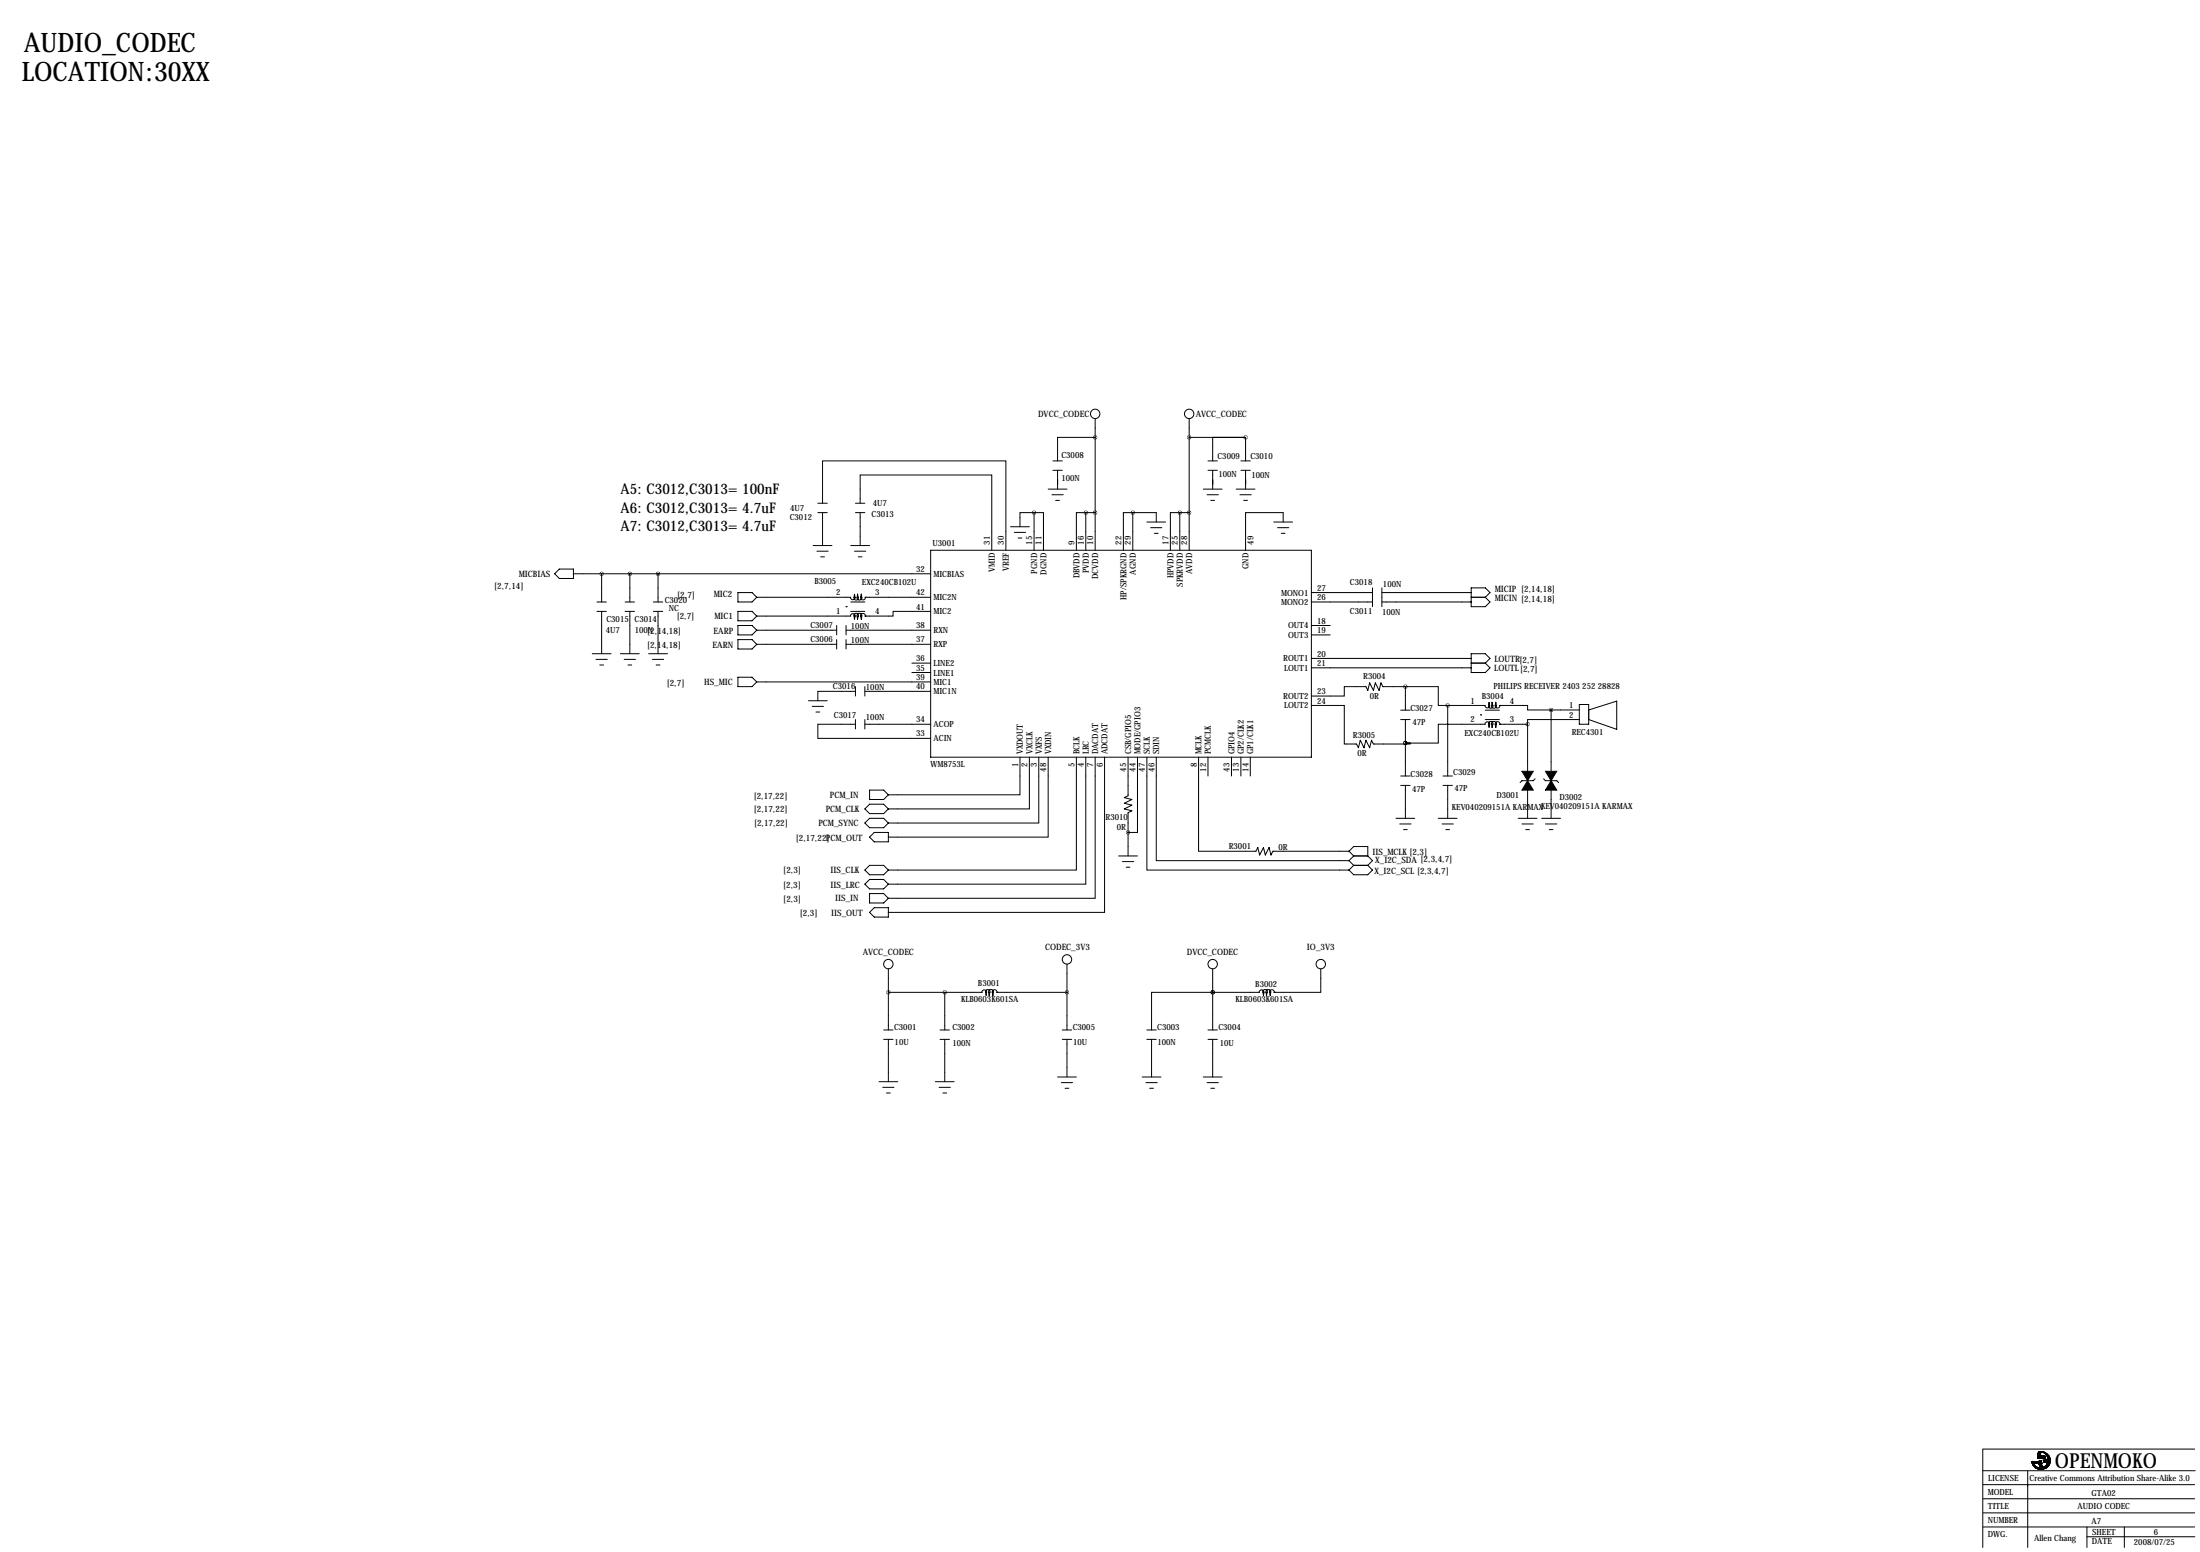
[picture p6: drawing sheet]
<svg xmlns="http://www.w3.org/2000/svg" width="594mm" height="419mm" viewBox="0 0 594 419" stroke-linecap="round" stroke-linejoin="round" font-family="sans-serif">
<g fill="none" stroke="#000" stroke-width=".27">
<path d="M295.9 118.1h-10.1v6.4M295.9 113v35.6M321.3 113v35.6M321.3 118.1h15.2M336.5 118.1h-8.8v6.4M336.5 118.1v6.4M221 138.4h2.5M221 135.9h2.5M222.2 135.9v-11.4h49.6v24.1M222.2 138.4v8.9M231.1 138.4h2.6M231.1 135.9h2.6"/>
<path d="M232.4 135.9v-7.6h35.6v20.3M232.4 138.4v8.9M279.4 138.4h2.5v10.2M279.4 138.4h-3.8v3.8M279.4 138.4v10.2M283.2 132.1h5.1M284.2 133.6h3.1M284.5 127h2.5M284.5 124.5h2.5M285.2 135.1h1.1M285.8 127v5.1M293.4 138.4h-2.6v10.2"/>
<path d="M293.4 138.4h2.5M293.4 138.4v10.2M306.1 138.4h-2.6v10.2M306.1 138.4h6.3v2.6M306.1 138.4v10.2M318.8 138.4h-2.6v10.2M318.8 138.4h2.5M318.8 138.4v10.2M325.1 132.1h5.1M326.1 133.6h3.1M326.4 127h2.5M326.4 124.5h2.5"/>
<path d="M327.2 135.1h1M327.7 127v5.1M334 132.1h5.1M335 133.6h3.1M335.3 127h2.5M335.3 124.5h2.5M336 135.1h1.1M336.5 127v5.1M151.1 153.7h3.8v2.5h-3.8l-1.2-1.3zM154.9 154.9h96.6M162.6 154.9v7.7M170.2 154.9v7.7"/>
<path d="M177.8 154.9v7.7M219.7 147.3h5.1M220.7 148.8h3.1M221.7 150.4h1.1M229.9 147.3h5M230.9 148.8h3M231.9 150.4h1M251.5 148.6h102.8v55.9h-102.8zM273 142.2h5.1M274.1 143.8h3M275.1 145.3h1M309.9 141h5.1"/>
<path d="M310.9 142.5h3M311.9 144h1M344.2 141h5M345.2 142.5h3M346.2 144h1M346.7 141v-2.6h-10.2v10.2M370.8 158.8v5M373.4 158.8v5M397.5 158.8h3.8l1.3 1.2-1.3 1.3 1.3 1.3-1.3 1.2h-3.8zM160 176.5h5.1M161 178.1h3.1M161.3 165.1h2.5"/>
<path d="M161.3 162.6h2.5M162.1 179.6h1M162.6 165.1v11.4M167.6 176.5h5.1M168.7 178.1h3M168.9 165.1h2.5M168.9 162.6h2.5M169.7 179.6h1M170.2 165.1v11.4M175.3 176.5h5M176.3 178.1h3M176.5 165.1h2.6"/>
<path d="M176.5 162.6h2.6M177.3 179.6h1M177.8 165.1v11.4M199.4 165.1h3.8l1.3 1.3-1.3 1.2h-3.8zM199.4 160h3.8l1.3 1.3-1.3 1.3h-3.8zM199.4 168.9h3.8l1.3 1.3-1.3 1.2h-3.8zM199.4 172.7h3.8l1.3 1.3-1.3 1.3h-3.8zM204.5 170.2h21.6M204.5 174h21.6M204.5 161.3h25.4M204.5 166.4h25.4M226.1 168.9v2.5"/>
<path d="M226.1 172.7v2.6M228.6 163.8h.1M228.6 168.9v2.5M228.6 172.7v2.6M228.6 170.2h22.9M228.6 174h22.9M229.8 166.4a.66 .66 0 0 1 .6-.7 .66 .66 0 0 1 .7 .7M229.8 161.3a.66 .66 0 0 0 .6 .7 .66 .66 0 0 0 .7-.7M229.9 165.1h3.8M229.9 162.6h3.8M231 166.4l-.1 .8-.2-.9a.61 .61 0 0 1 .7-.7 .61 .61 0 0 1 .5 .8M231 161.3l-.1-.8-.2 .8"/>
<path d="M231.6 166.4a.66 .66 0 0 1 .6-.8 .66 .66 0 0 1 .7 .7l-.2 .9-.1-.8M231.6 166.4l.1 .8 .2-.8M231.6 161.3l.1-.9 .2 .9M231.9 161.3a.61 .61 0 0 1-.5 .8 .61 .61 0 0 1-.7-.8M232.5 161.2a.66 .66 0 0 0 .6 .8 .66 .66 0 0 0 .7-.7M232.6 161.2l.1-.8 .2 .9a.66 .66 0 0 1-.7 .8 .66 .66 0 0 1-.6-.8M233.7 161.3h17.8M233.8 166.4a.66 .66 0 0 0-.7-.7 .66 .66 0 0 0-.6 .7M233.8 166.4h.1M233.8 161.3h.1M246.4 179.1h5.1M251.5 165.1h-10.2v1.3h-7.6"/>
<path d="M354.3 162.6h16.5M354.3 168.9h5.1M354.3 171.4h5.1M354.3 177.8h43.2M354.3 160h16.5M373.4 162.6h24.1M373.4 160h24.1M397.5 176.5h3.8l1.3 1.3-1.3 1.3 1.3 1.2-1.3 1.3h-3.8zM397.5 179.1h3.8M397.5 161.3h3.8M199.4 182.9h3.8l1.3 1.2-1.3 1.3h-3.8zM204.5 184.1h47"/>
<path d="M218.4 189.2h5.1M219.5 190.8h3M220.5 192.3h1M231.1 195.6h-10.1v3.8h30.5M231.1 185.4v2.6M231.1 194.3v2.5M231.1 186.7h-10.1v2.5M233.7 185.4v2.6M233.7 194.3v2.5M233.7 186.7h17.8M233.7 195.6h17.8M246.4 181.6h5.1"/>
<path d="M354.3 190.5h8.9v10.4h3.3l.5 1 .5-2 1.1 2 .5-2 1 2 .5-2 .5 1h9.9v-.2h-1.3M354.3 180.3h43.2M378.5 191.8h2.5M378.5 194.3h2.5M379.7 185.4h8.9v5.1h2.6M379.7 185.4h-6.1l-.5-1-.5 2-1-2-.5 2-1-2-.5 2-.5-1h-5.9v2.6h-8.9M379.7 185.4v6.4M379.7 194.3v15.2M391.2 190.5h10.1M391.2 190.5v19M400 193h.1M401.2 190.5a.66 .66 0 0 0 .7 .7 .66 .66 0 0 0 .6-.7"/>
<path d="M401.2 195.6a.66 .66 0 0 1 .7-.7 .66 .66 0 0 1 .6 .7M401.3 195.6h-12.7v5.1h-8.9M401.3 191.8h3.8M401.3 194.3h3.8M402.5 190.5l-.2-.8-.1 .8a.61 .61 0 0 0 .6 .8 .61 .61 0 0 0 .6-.8M402.5 195.6l-.2 .8-.1-.9a.61 .61 0 0 1 .6-.7 .61 .61 0 0 1 .6 .8M403 195.6a.66 .66 0 0 1 .6-.8 .66 .66 0 0 1 .7 .7l-.1 .9-.2-.8M403 190.5l.1-.9 .3 .9M403 195.6l.1 .8 .3-.8M404 190.4a.66 .66 0 0 0 .6 .8 .66 .66 0 0 0 .7-.7M404 190.4l.2-.8 .1 1a.66 .66 0 0 1-.7 .7 .66 .66 0 0 1-.6-.8M405.1 190.5h7.6v1.2h6.4"/>
<path d="M405.1 195.6h7.6M405.3 195.6a.66 .66 0 0 0-.7-.7 .66 .66 0 0 0-.6 .7M405.3 190.5h.1M405.3 195.6h.1M412.7 195.6v12.7M419.1 191.7v16.6M419.1 191.7h7.6M426.7 194.3h-14v1.3M426.7 190.2h2.6v5.4h-2.6zM429.3 191.7l7.5-2.4v7.7l-7.5-2.7M234.9 213.4h3.9l1.2 1.2-1.2 1.3h-3.9zM234.9 217.2h3.9l1.2 1.2-1.2 1.3h-3.9l-1.2-1.3z"/>
<path d="M275.6 204.5v10.1h-35.6M278.1 204.5v13.9h-38.1M280.7 204.5v17.7h-40.7M283.2 204.5v21.6h-43.2M290.8 204.5v30.4h-50.8M293.4 204.5v34.3h-53.4M295.9 204.5v38.1h-55.9M298.4 204.5v41.9h-58.4M304.8 204.5v10.4l-1 .5 2 .5-2 1 2 .5-2 1 2 .5-1 .6v11.6M307.3 204.5v20.3h-2.5M309.9 204.5v30.4h54.6M312.4 204.5v27.9h52.1"/>
<path d="M323.8 204.5v25.4h15.5l.6-1 .5 2 1-2 .5 2 1-2 .5 2 .5-1h20.6M326.4 204.5v5M332.7 204.5v5M335.3 204.5v5M337.8 204.5v5M378.5 209.5h2.5M378.5 212.1h2.5M379.7 200.7h.1M379.7 212.1v8.9M389.9 209.5h2.5M389.9 212.1h2.5M391.2 212.1v8.9"/>
<path d="M412.7 213.4v7.6M414.8 210.3l-.5 .5h-3.1l-.5 .5M417.1 210.3l.5 .5h3l.5 .5M419.1 213.4v7.6M233.7 234.9l1.2-1.2h3.9l1.2 1.2-1.2 1.3h-3.9zM233.7 238.8l1.2-1.3h3.9l1.2 1.3-1.2 1.2h-3.9zM233.7 222.2l1.2-1.2h3.9l1.2 1.2-1.2 1.3h-3.9zM234.9 226.1l1.3-1.3h3.8v2.5h-3.8zM302.3 231.1h5M303.3 232.7h3M304.3 234.2h1M364.5 229.9l1.3-1.3h3.8v2.5"/>
<path d="M364.5 229.9l1.3 1.2M364.5 232.4l1.3 1.3M365.8 233.7h3.8M365.8 231.1h3.8M365.8 231.1l-1.3 1.3M365.8 233.7l-1.3 1.2M369.6 233.7l1.2 1.2-1.2 1.3h-3.8l-1.3-1.3M369.6 231.1l1.2 1.3-1.2 1.3M377.2 221h5.1M378.2 222.5h3.1M379.2 224h1M388.6 221h5.1"/>
<path d="M389.6 222.5h3.1M390.7 224h1M410.2 221h5.1M411.2 222.5h3.1M412.2 224h1.1M416.6 221h5M417.6 222.5h3M418.6 224h1M234.9 241.3h3.9l1.2 1.3-1.2 1.2h-3.9zM236.2 245.1h3.8v2.5h-3.8l-1.3-1.2zM238.8 278.1h2.5M240 268h25.4"/>
<path d="M240 261.6v16.5M254 278.1h2.5M255.3 268v10.1M265.3 268a.66 .66 0 0 1 .6-.7 .66 .66 0 0 1 .7 .7l-.2 .8-.1-.9a.61 .61 0 0 1 .6-.7 .61 .61 0 0 1 .6 .8l-.2 .8-.1-.8M269.2 268h19.1M269.4 268a.64 .64 0 0 0-.7-.7 .64 .64 0 0 0-.6 .7l.2 .8 .1-.9a.66 .66 0 0 0-.7-.7 .66 .66 0 0 0-.6 .8M269.4 268h.1M287 278.1h2.6M288.3 260.4v17.7M309.9 278.1h2.5M326.4 278.1h2.5M327.7 268h.1"/>
<path d="M327.7 268h-16.6v10.1M327.7 268h12.7M327.7 261.6v16.5M340.2 268a.66 .66 0 0 1 .7-.7 .66 .66 0 0 1 .6 .7l-.1 .8-.2-.9a.61 .61 0 0 1 .7-.7 .61 .61 0 0 1 .5 .8l-.2 .8-.1-.8a.64 .64 0 0 1 .6-.8 .64 .64 0 0 1 .7 .7l-.2 .9-.1-.8M344.3 268a.66 .66 0 0 0-.7-.7 .66 .66 0 0 0-.6 .7M344.3 268h.1M356.9 261.6v6.4h-12.7M237.5 292.1h5.1M238.5 293.6h3.1M238.8 280.7h2.5M239.5 295.1h1M240 280.7v11.4"/>
<path d="M252.7 292.1h5.1M253.7 293.6h3.1M254 280.7h2.5M254.8 295.1h1M255.3 280.7v11.4M285.8 290.8h5M286.8 292.4h3M287 280.7h2.6M287.8 293.9h1M288.3 280.7v10.1M308.6 290.8h5.1M309.6 292.4h3.1"/>
<path d="M309.9 280.7h2.5M310.6 293.9h1.1M311.1 280.7v10.1M325.1 290.8h5.1M326.1 292.4h3.1M326.4 280.7h2.5M327.2 293.9h1M327.7 280.7v10.1M535.7 391.3v26.6M535.7 397.2h57.4M535.8 391.3h57.2M547.9 397.3v20.6"/>
<path d="M549 394.8h.1M549 394.9h.1M549 394.8v.1M549 394.9h2.4M549 394.9l.1 .1M549.1 394.9h.1M549.1 395h.1M549.1 394.7h.1M549.1 394.8h.1M549.1 394.7h2.2M549.1 394.8h2.2M549.1 394.8h2.3"/>
<path d="M549.1 394.7v.1M549.1 394.9v.2M549.1 395l.1 .2M549.1 394.7h.5M549.1 394.7l2.3 .1M549.1 394.8v.1M549.1 394.8l2.3 .1M549.1 395.1h.1M549.1 395.2l.1 .1M549.1 394.6v.1M549.1 395.1v.1M549.1 394.9l.4 .2"/>
<path d="M549.1 394.9l2.3 .1M549.2 395.2h.1M549.2 395.3h.1M549.2 394.7h.1M549.2 395.3v.1M549.2 395.3l.1 .1M549.2 395.4h.1M549.2 395.4l.5 .4M549.2 395.4l.2 .1M549.2 395h2.2M549.3 395.4h.1M549.3 395.5h.1"/>
<path d="M549.3 395.4l.1 .1M549.3 395.5v.1M549.3 395.6h.1M549.3 395.5l.1 .1M549.3 395.6l.2 .2M549.3 395.6l.2 .1M549.4 395.5h.1M549.4 394.7h.1M549.4 395.6h.1M549.4 395.7h.1M549.4 395.7h.2M549.4 395.7l.3 .1"/>
<path d="M549.5 395.1h1.9M549.5 395.1h.2M549.5 395.7h.1M549.5 394.7h.1M549.5 395.8h.2M549.5 395.8l.2 .1M549.6 395.7h.1M549.6 395.9h.1M549.6 394.7h.1M549.6 395.9v.1M549.6 395.9l.2 .1M549.6 396h.2"/>
<path d="M549.6 396h.1M549.6 396h.3M549.7 395.8h.1M549.7 395.9h.1M549.7 394.7h.1M549.7 395.1l1.7 .1M549.7 395.8v.1M549.7 395.9l.1 .1M549.7 396h.2M549.7 396l.3 .1M549.7 396l.2 .1M549.8 396.1h.1"/>
<path d="M549.8 396.1h.2M549.8 396.1l.1 .1M549.8 396.1l.4 .1M549.8 396h.1M549.9 396.2h.1M549.9 394.7h.1M549.9 396.2h.3M549.9 396.2l.1 .1M549.9 396.2l.5 .1M549.9 396h.1M549.9 396.1h.1M549.9 396v.1"/>
<path d="M550 396.1h.1M550 396.3h.1M550 395.2h.1M550 396.3l.2 .1M550 396.3h.5M550 396.3l.6 .1M550 396.1l.2 .1M550.1 394.7h1.2M550.2 396.2h.1M550.2 396.4h.1M550.2 396.4h.9M550.2 396.4l.1 .1"/>
<path d="M550.2 396.4l1 .1M550.2 396.2l.2 .1M550.3 396.5h.1M550.3 396.5h2.2M550.3 396.5h2M550.4 396.3h.1M550.4 396.5l.1 .1M550.4 396.5l1.9 .1M550.5 396.3h.1M550.5 396.6h1.8M550.5 396.6h1.6M550.5 395.2h.1"/>
<path d="M550.5 396.3l.1 .1M550.6 396.4h.1M550.6 393.1h.1M550.6 393.4h.1M550.6 393.7h.1M550.6 393.1h.5M550.6 393.7h.6M550.6 396.4h-.5h.6M550.6 392.9h.5M550.6 392.9l.5 .2M550.6 393.2h.5M550.6 393.1l.5 .1"/>
<path d="M550.6 393.4h.5M550.6 393.4l.5 .1M550.6 393.7v.1M550.6 393.7l.1 .1M550.6 393.8h.1M550.6 395.2h.1M550.6 392.6h.5M550.6 392.6v1.1M550.6 392.6l.5 .1M550.6 392.9h.1M550.7 393.8h.1M550.7 395.2h.1"/>
<path d="M550.7 392.4h.4M550.7 392.5h.4M550.7 392.4v.1M550.7 392.4l.4 .1M550.7 392.5l-.1 .1M550.7 392.5l.4 .1M550.7 396.4h.1M550.7 392.4h.1M550.8 396.4h.1M550.8 392.2h.1M550.8 395.2h.1M550.8 392.2h.3"/>
<path d="M550.8 392.2l-.1 .2M550.8 392.2l.3 .2M550.9 392.1h.1M550.9 392.1h.3M550.9 395.3h.6M550.9 396.7h1M550.9 392.1l-.1 .1M550.9 392.1l.2 .1M550.9 394.6h.4M550.9 394.6l-.2 .1M550.9 394.6l.4 .1M550.9 395.3v.1"/>
<path d="M550.9 395.3l.6 .1M550.9 392l1 .1M550.9 395.4h.6M550.9 396.7h.7M550.9 392v.1M550.9 395.4l.2 .4M550.9 395.4l.7 .4M551 392h.1M551 396.4h.1M551 392l-.1 .1M551 392.1h-.1M551 392.1h.2"/>
<path d="M551.1 392h.1M551.1 396.4h.1M551.1 392.7h.1M551.1 393.7h.1M551.1 392.7h-.5l.5 .2M551.1 396.4l.1 .1M551.1 395.8h.5M551.1 395.8h.1M551.1 395.8l.1 .4M551.1 395.8l.6 .2M551.1 392.1h.1M551.1 392.7v.2"/>
<path d="M551.1 393.7l-.4 .1M551.1 392.2h.1M551.1 392.4h.1M551.1 392.5h.1M551.1 392.6h.1M551.1 392.9h.1M551.1 393.1h.1M551.1 393.2h.1M551.1 393.4h.1M551.1 393.5h.1M551.1 394.6h.1M551.1 393.2h-.5l.5 .2"/>
<path d="M551.1 393.5h-.5h.6M551.1 396h.6M551.1 394.6h.2M551.1 394.6h-.2M551.1 396h.1M551.1 392.2v.4M551.1 392.9v.6M551.1 392.6v.1M551.2 396.5h.1M551.2 392.1h.1M551.2 393.5h.1M551.2 393.6h.1"/>
<path d="M551.2 393.7h.1M551.2 396h.5M551.2 393.5h-.6l.6 .1M551.2 393.6h-.6l.6 .1M551.2 396l.5 .2M551.2 392.1l-.1 .1M551.2 393.5v.2M551.2 396.2h.1M551.2 396.2h.6M551.2 396.2l.1 .1M551.2 396.2l.6 .1M551.3 394.6h.1"/>
<path d="M551.3 394.7h.1M551.3 394.8h.1M551.3 396.3h.1M551.3 396.4h1.3M551.3 396.4l-.1 .1M551.3 396.4l1.2 .1M551.3 396.3l.1 .1M551.3 396.3l.6 .1M551.3 394.6v.2M551.4 396.4h.1M551.4 394.8h.1M551.4 394.9h.1"/>
<path d="M551.4 395h.1M551.4 392v.1M551.4 392l.4 .1M551.4 394.8v.4M551.4 395.1h.1M551.4 395.2h.1M551.4 395h-2l2 .1M551.4 395.2h-.5v.1M551.4 395.2h-.5l.6 .1M551.4 396.4l.1 .1M551.4 396.4l.5 .1M551.4 395.2l.1 .1"/>
<path d="M551.5 395.3h.1M551.5 395.4h.1M551.5 395.3v.1M551.5 395.4l.1 .4M551.5 392h.1M551.5 396.5h.1M551.5 392.1l.5 .1M551.5 392.1h.5M551.5 396.5l.1 .1M551.5 396.5l.4 .1M551.6 396.6h.3M551.6 392h.1"/>
<path d="M551.6 396.7h.1M551.6 393.4h.1M551.6 395.8h.1M551.6 396.6h.1M551.6 393.4h.8M551.6 393.4v.2M551.6 393.4l.8 .1M551.6 393.6h.8M551.6 393.6l.1 .1M551.6 393.6l.7 .1M551.6 395.8l.2 .5M551.7 393.7h.1"/>
<path d="M551.7 396h.1M551.7 393.2h.6M551.7 393.7h.6M551.7 393.2v.1M551.7 393.3l-.1 .1M551.7 393.3l.7 .1M551.7 393.7l.1 .1M551.7 393.7l.5 .1M551.7 392h.1M551.7 396.2h.1M551.7 392.1h.4M551.8 392h.1"/>
<path d="M551.8 393.1h.1M551.8 393.8h.1M551.8 396.2h.1M551.8 396.6h.1M551.8 392.1l.5 .1M551.8 393.8l.3 .1M551.8 393.1v.1M551.8 393.1h.4M551.8 393.2h.5M551.8 393.2h.4M551.8 393.1l.4 .1M551.8 393.2h-.1"/>
<path d="M551.8 393.8h.4M551.8 396.7h.1M551.8 396.3h.1M551.8 396.4h.9M551.8 396.3v.1M551.8 396.3l.9 .1M551.8 396.4h-.2M551.8 396.4h.8M551.8 396.7h-.2M551.8 396.3l.1 .2M551.9 392.1h.1M551.9 396.7h.1"/>
<path d="M551.9 396.4h.1M551.9 396.6h.1M551.9 396.7l-1.2-.1 .4 .1M551.9 393.1h.1M551.9 396.5h.1M551.9 393.1h.2M551.9 393.1h-.1M551.9 393.1h.3M551.9 393.9h.1M551.9 396.5v.1M551.9 393.9h.2M552 396.5h.1"/>
<path d="M552 392.2h.3M552 392.2h.1M552 392.2h.4M552 392.1h.1M552 396.3h.1M552 396.3h.7M552 396.6l-.1 .1M552.1 396.6h.1M552.1 393.1h.1M552.1 393.9h.1M552.1 392.1l.2 .1M552.1 394.4h1.3"/>
<path d="M552.1 394.4v.1M552.1 394.4l1.2 .1M552.1 394.6h.1M552.1 394.7h.1M552.1 392.2l.4 .1M552.1 392.2l.1 .1M552.1 394.5h1.7M552.1 394.5v.3h.6M552.1 394.6h1M552.1 394.5l1 .1M552.1 394.6h.9M552.1 394.7h.7"/>
<path d="M552.1 394.7l.6 .1M552.2 393.1h.1M552.2 394.8h.1M552.2 394.9h.1M552.2 394.8h.3M552.2 396.2h.7M552.2 396.2l.6 .1M552.2 394.8v.1M552.2 396.2h.1M552.2 393.2h.1M552.2 393.8h.1M552.2 392.3l.7 .2"/>
<path d="M552.2 392.3l.2 .1M552.2 393.1v.1M552.2 393.8l-.1 .1M552.3 392.2h.1M552.3 396.5h.1M552.3 396.6h.1M552.3 394.3h1.5M552.3 392.2l.2 .1M552.3 396.5v.1M552.3 396.6h-.2M552.3 394.3l-.2 .1M552.3 394.3l1.1 .1"/>
<path d="M552.3 393.2h.1M552.3 393.7h.1M552.3 393.3l.1 .1M552.3 393.7l-.1 .1M552.4 392.2h.1M552.4 393.4h.1M552.4 393.5h.1M552.4 393.6h.1M552.4 393.5h-.8h.8M552.4 396.1h.7M552.4 393.4v.2M552.4 396.1h.1"/>
<path d="M552.4 396.1h.6M552.4 396.1l-.5 .2M552.4 396.1l.5 .1M552.4 393.5h-.8l.8 .1M552.4 393.6l-.1 .1M552.4 392.4l.4 .1M552.4 392.4l.1 .1M552.5 392.3h.1M552.5 396.4h.1M552.5 396.5h.1M552.5 394.8h.1M552.5 392.5h.1"/>
<path d="M552.5 392.5h.4M552.5 396l-.1 .1M552.5 396h.6M552.5 396l.6 .1M552.5 392.3l.2 .1M552.5 396.4v.1M552.5 396.5h-.2M552.5 394.8l-.3 .1M552.6 396.4h.1M552.6 394.8h.1M552.6 394.8h-.1M552.6 392.5h.3"/>
<path d="M552.6 392.5l.5 .2M552.6 396h.6M552.6 396h-.1M552.6 396h.5M552.7 396.4h.1M552.7 395.9h.5M552.7 395.9l-.1 .1M552.7 395.9l.5 .1M552.7 394.3h.9M552.7 394.3h-.4M552.7 392.4h.1M552.7 395.9h.1"/>
<path d="M552.7 396.3h.1M552.7 394.8h.1M552.7 392.4l.1 .1M552.8 392.5h.1M552.8 396.3h.1M552.8 394.2h.9M552.8 396.3h-1.5M552.8 396.3l-.2 .1M552.8 394.7h.1M552.8 394.7l-.1 .1M552.9 396.2h.1M552.9 395.7l-.2 .2"/>
<path d="M552.9 395.7h.5M552.9 395.7h.1M552.9 395.7h.4M552.9 395.7l.4 .1M552.9 396.2l-.1 .1M552.9 394.2h.7M552.9 394.2l-.2 .1M552.9 394.7h-.1M552.9 392.5h.1M552.9 394.7h.1M552.9 392.9l.2 .1M552.9 392.9l-.1-.2 .4 .2"/>
<path d="M552.9 392.9h.3M552.9 392.9l.5 .1M552.9 392.5l.2 .2M553 394.7h.1M553 394.7h-.9M553 395.6h.5M553 395.6l-.1 .1M553 395.6l.4 .1M553 395.5h.1M553 396.1h.1M553 394.6h.1M553 395.5h.5"/>
<path d="M553 395.5v.1M553 395.5l.5 .1M553 396.1l-.1 .1M553 394.6h-.9l.9 .1M553.1 392.7h.1M553.1 396h.1M553.1 396.1h.1M553.1 393.1l.1 .1M553.1 393h.3M553.1 393v.1M553.1 396v.1M553.1 393.1l.4 .1"/>
<path d="M553.1 392.7l.3 .3M553.1 394.1l-.2 .1M553.1 394.1l.5 .1M553.1 394.6l-.1 .1M553.1 395.3h.1M553.1 394.6h.1M553.1 395.3v.1M553.1 395.3h.5M553.1 395.4h.4M553.1 395.3l.4 .1M553.1 395.4l.4 .1M553.1 394.1h.1"/>
<path d="M553.2 393.2h.1M553.2 396h.1M553.2 393.2h.3M553.2 393.2l.1 .2M553.2 393.2l.4 .2M553.2 395.3l-.2 .2M553.2 395.3h.4M553.2 396h-.1M553.2 392.9h.1M553.2 395.1h.1M553.2 395.9h.1M553.2 395.2v.1"/>
<path d="M553.2 395.2h.4M553.2 395.1v.1M553.2 395.1l.4 .1M553.2 395.2l.4 .1M553.2 395.9v.1M553.3 395.8h.1M553.3 393.4h.3M553.3 393.4v.1M553.3 395v.1M553.3 393.5v.1M553.3 393.5l.3 .1M553.3 395h.4"/>
<path d="M553.3 395l.4 .1M553.3 395.1h-.1M553.3 395.1h.3M553.3 395.8h-.5l.4 .1M553.3 395.8l-.1 .1M553.3 394h.4M553.3 394l-.2 .1M553.3 394l.4 .1M553.3 395.7h.1M553.3 394.5h.1M553.3 393.6v.1M553.3 394.8v.1"/>
<path d="M553.3 393.6l.4 .1M553.3 393.7l.1 .2M553.3 393.7l.4 .2M553.3 394.8h.4M553.3 394.9v.1M553.3 394.9l.4 .1M553.3 395.7v.1M553.3 394.5l-.2 .1M553.4 393h.1M553.4 395.7h.1M553.4 394h.1M553.4 393.9h.3"/>
<path d="M553.4 393.9v.1M553.4 394.5v.2M553.4 394h.3M553.4 393.9l.3 .1M553.4 394v.1M553.4 394l.3 .1M553.4 394.7h.3M553.4 394.5l.3 .2M553.4 394.7l-.1 .1M553.4 394.7l.3 .1M553.4 393.1l.1 .1M553.4 394h-.1"/>
<path d="M553.4 394.4h.1M553.4 394.1v.3M553.4 394.1l.3 .1M553.4 394.2l.4 .1M553.4 394.4h.4M553.4 394.3l.4 .1M553.4 394.4v.1M553.4 394.4l.4 .1M553.5 393.2h.1M553.5 395.5h.1M553.5 395.6h.1M553.5 393.9h.1"/>
<path d="M553.5 394.3h.1M553.5 393.2l.1 .2M553.5 395.5v.1M553.5 395.6l-.2 .1M553.5 393.9l-.1 .1M553.5 393.9l.2 .1M553.5 394.3l-.2 .2M553.5 395.4h.1M553.5 395.4v.1M553.6 393.4h.1M553.6 395.3h.1M553.6 393.8h.1"/>
<path d="M553.6 394.3h.1M553.6 393.8v.1M553.6 393.5v.1M553.6 395.3l-.1 .1M553.6 393.8l-.1 .1M553.6 394.3h-.1M553.6 393.6h.1M553.6 395.1h.1M553.6 395.2h.1M553.6 393.9h.1M553.6 394.2h.1M553.6 393.6l.1 .1"/>
<path d="M553.6 395.1v.1M553.6 395.2v.1M553.7 393.7h.1M553.7 393.9h.1M553.7 395h.1M553.7 395.1h.1M553.7 394h.1M553.7 395.1h-.5M553.7 393.7v.5M553.7 393.9v.1M553.7 395.1h-.1M553.7 394.1l-.1 .2"/>
<path d="M553.7 394.1h.1M553.7 394.2h.1M553.7 394.7h.1M553.7 394.8h.1M553.7 394.9h.1M553.7 394.1h-.6M553.7 394.8h-.4l.4 .1M553.7 394.9h-.4M553.7 394.7v.4M553.7 394.2l.1 .1M553.8 394.3h.1M553.8 394.4h.1"/>
<path d="M553.8 394.5h.1M553.8 394.3v.2M553.8 394.5l-.1 .2M535.8 400.9h57.2M535.8 404.7h57.2M535.8 408.5h57.2M535.8 412.3h57.2M563.8 415h29.2M563.9 412.3v5.6M574 412.3v5.6"/>
<circle cx="295.9" cy="111.8" r="1.27"/>
<circle cx="321.3" cy="111.8" r="1.27"/>
<circle cx="288.3" cy="259.1" r="1.27"/>
<circle cx="240" cy="260.3" r="1.27"/>
<circle cx="327.7" cy="260.3" r="1.27"/>
<circle cx="356.9" cy="260.3" r="1.27"/>
</g>
<path d="M411.2 208.3h3.1l-1.6 2.5zM412.7 210.8l1.6 2.6h-3.1zM419.1 210.8l1.5 2.6h-3zM417.6 208.3h3l-1.5 2.5z" fill="#000" stroke="#000" stroke-width=".27"/>
<path d="M255.2 268a.05 .05 0 0 0 .1 0 .05 .05 0 0 0-.1 0zM162.5 154.9a.05 .05 0 0 0 .1 0 .05 .05 0 0 0-.1 0zM327.6 268a.05 .05 0 0 0 .1 0 .05 .05 0 0 0-.1 0zM240 268a.05 .05 0 0 0 .1 0 .05 .05 0 0 0-.1 0zM327.6 268a.05 .05 0 0 0 .1 0 .05 .05 0 0 0-.1 0zM318.7 138.4a.05 .05 0 0 0 .1 0 .05 .05 0 0 0-.1 0zM306 138.4a.05 .05 0 0 0 .1 0 .05 .05 0 0 0-.1 0zM336.5 118.1a.05 .05 0 0 0 .1 0 .05 .05 0 0 0-.1 0zM293.3 138.4a.05 .05 0 0 0 .1 0 .05 .05 0 0 0-.1 0zM412.7 195.6a.05 .05 0 0 0 .1 0 .05 .05 0 0 0-.1 0zM379.7 200.7a.05 .05 0 0 0 .1 0 .05 .05 0 0 0-.1 0zM379.7 185.4a.05 .05 0 0 0 .1 0 .05 .05 0 0 0-.1 0zM379.7 200.7a.05 .05 0 0 0 .1 0 .05 .05 0 0 0-.1 0zM391.1 190.5a.05 .05 0 0 0 .1 0 .05 .05 0 0 0-.1 0zM170.1 154.9a.05 .05 0 0 0 .1 0 .05 .05 0 0 0-.1 0z" fill="#000" stroke="#000" stroke-width="1"/>
<g font-size="7.3">
<text x="6.4" y="14">AUDIO_CODEC</text>
<text x="5.9" y="21.8">LOCATION:30XX</text>
</g>
<text font-size="5.6" x="555.2" y="396.5">OPENMOKO</text>
<g font-size="4">
<text x="167.6" y="133.4">A5: C3012,C3013= 100nF</text>
<text x="167.6" y="138.4">A6: C3012,C3013= 4.7uF</text>
<text x="167.6" y="143.5">A7: C3012,C3013= 4.7uF</text>
</g>
<g font-size="2.4">
<text x="280.5" y="112.6">DVCC_CODEC</text>
<text x="323.1" y="112.6">AVCC_CODEC</text>
<text x="140.2" y="155.9">MICBIAS</text>
<text x="133.5" y="159">[2,7,14]</text>
<text x="183" y="161.4">[2,7]</text>
<text x="192.8" y="161.3">MIC2</text>
<text x="403.9" y="159.8">MICIP [2,14,18]</text>
<text x="182.8" y="167">[2,7]</text>
<text x="193" y="167.2">MIC1</text>
<text x="403.9" y="162.3">MICIN [2,14,18]</text>
<text x="174.9" y="171.1">[2,14,18]</text>
<text x="192.8" y="171.2">EARP</text>
<text x="174.8" y="175.1">[2,14,18]</text>
<text x="192.6" y="175.1">EARN</text>
<text x="403.8" y="178.7">LOUTR[2,7]</text>
<text x="180.2" y="185.2">[2,7]</text>
<text x="190.3" y="185">HS_MIC</text>
<text x="403.8" y="181.3">LOUTL[2,7]</text>
<text x="203.6" y="215.7">[2,17,22]</text>
<text x="224.3" y="215.5">PCM_IN</text>
<text x="203.7" y="219.4">[2,17,22]</text>
<text x="223.1" y="219.3">PCM_CLK</text>
<text x="203.7" y="223.1">[2,17,22]</text>
<text x="215" y="227.1">[2,17,22]PCM_OUT</text>
<text x="221.1" y="223.1">PCM_SYNC</text>
<text x="370.8" y="230.8">IIS_MCLK[2,3]</text>
<text x="371.6" y="233.1">X_I2C_SDA [2,3,4,7]</text>
<text x="211.6" y="239.9">[2,3]</text>
<text x="211.7" y="235.9">[2,3]</text>
<text x="224.4" y="235.9">IIS_CLK</text>
<text x="224.4" y="239.7">IIS_LRC</text>
<text x="371.4" y="236">X_I2C_SCL [2,3,4,7]</text>
<text x="211.7" y="243.5">[2,3]</text>
<text x="225.7" y="243.4">IIS_IN</text>
<text x="216.1" y="247.4">[2,3]</text>
<text x="224.6" y="247.4">IIS_OUT</text>
<text x="233.1" y="257.8">AVCC_CODEC</text>
<text x="282.4" y="256.5">CODEC_3V3</text>
<text x="353.1" y="256.5">IO_3V3</text>
<text x="320.7" y="258">DVCC_CODEC</text>
</g>
<g font-size="2.3">
<text x="286.8" y="123.7">C3008</text>
<text x="328.9" y="124">C3009</text>
<text x="337.8" y="124">C3010</text>
<text x="286.8" y="129.9">100N</text>
<text x="329.2" y="128.8">100N</text>
<text x="338.1" y="129">100N</text>
<text x="213.5" y="137.9">4U7</text>
<text x="235.8" y="136.7">4U7</text>
<text x="213.4" y="140.3">C3012</text>
<text x="235.5" y="139.5">C3013</text>
<text x="252" y="147.6">U3001</text>
<text x="267.5" y="147.1" transform="rotate(-90 267.5 147.1)">31</text>
<text x="271.3" y="147.1" transform="rotate(-90 271.3 147.1)">30</text>
<text x="278.9" y="147.1" transform="rotate(-90 278.9 147.1)">15</text>
<text x="281.4" y="147.1" transform="rotate(-90 281.4 147.1)">11</text>
<text x="290.3" y="147.1" transform="rotate(-90 290.3 147.1)">9</text>
<text x="292.9" y="147.1" transform="rotate(-90 292.9 147.1)">16</text>
<text x="295.4" y="147.1" transform="rotate(-90 295.4 147.1)">10</text>
<text x="303" y="147.1" transform="rotate(-90 303 147.1)">22</text>
<text x="305.6" y="147.1" transform="rotate(-90 305.6 147.1)">29</text>
<text x="315.7" y="147.1" transform="rotate(-90 315.7 147.1)">17</text>
<text x="318.3" y="147.1" transform="rotate(-90 318.3 147.1)">25</text>
<text x="320.8" y="147.1" transform="rotate(-90 320.8 147.1)">28</text>
<text x="338.7" y="147.1" transform="rotate(-90 338.7 147.1)">49</text>
<text x="247.6" y="154.4">32</text>
<text x="252.2" y="155.7">MICBIAS</text>
<text x="268.8" y="154.5" transform="rotate(-90 268.8 154.5)">VMID</text>
<text x="272.6" y="154.2" transform="rotate(-90 272.6 154.2)">VREF</text>
<text x="280.2" y="154.9" transform="rotate(-90 280.2 154.9)">PGND</text>
<text x="282.7" y="155.1" transform="rotate(-90 282.7 155.1)">DGND</text>
<text x="294.2" y="154.8" transform="rotate(-90 294.2 154.8)">PVDD</text>
<text x="306.9" y="155.1" transform="rotate(-90 306.9 155.1)">AGND</text>
<text x="322.1" y="155" transform="rotate(-90 322.1 155)">AVDD</text>
<text x="337.4" y="153.7" transform="rotate(-90 337.4 153.7)">GND</text>
<text x="220" y="157.8">B3005</text>
<text x="225.9" y="160.8">2</text>
<text x="232.9" y="158">EXC240CB102U</text>
<text x="236.5" y="160.8">3</text>
<text x="247.6" y="160.8">42</text>
<text x="291.6" y="156.2" transform="rotate(-90 291.6 156.2)">DBVDD</text>
<text x="296.7" y="156.3" transform="rotate(-90 296.7 156.3)">DCVDD</text>
<text x="317" y="156.2" transform="rotate(-90 317 156.2)">HPVDD</text>
<text x="319.6" y="158.4" transform="rotate(-90 319.6 158.4)">SPKRVDD</text>
<text x="346.2" y="160.8">MONO1</text>
<text x="355.9" y="159.5">27</text>
<text x="364.8" y="158.1">C3018</text>
<text x="373.7" y="158.5">100N</text>
<text x="163.8" y="168">C3015</text>
<text x="171.5" y="168">C3014</text>
<text x="179.6" y="162.8">C3020</text>
<text x="180.7" y="164.9">NC</text>
<text x="225.9" y="165.9">1</text>
<text x="236.5" y="165.9">4</text>
<text x="247.6" y="164.6">41</text>
<text x="252.2" y="165.9">MIC2</text>
<text x="252.2" y="162.1">MIC2N</text>
<text x="304.3" y="162" transform="rotate(-90 304.3 162)">HP/SPKRGND</text>
<text x="346.2" y="163.4">MONO2</text>
<text x="355.9" y="162.1">26</text>
<text x="364.8" y="165.7">C3011</text>
<text x="373.4" y="166.1">100N</text>
<text x="163.7" y="170.9">4U7</text>
<text x="171.5" y="170.9">100N</text>
<text x="219" y="169.5">C3007</text>
<text x="219" y="173.3">C3006</text>
<text x="229.9" y="169.9">100N</text>
<text x="229.9" y="173.7">100N</text>
<text x="247.6" y="169.7">38</text>
<text x="247.6" y="173.5">37</text>
<text x="252.2" y="171">RXN</text>
<text x="348" y="169.7">OUT4</text>
<text x="348" y="172.3">OUT3</text>
<text x="355.9" y="168.4">18</text>
<text x="355.9" y="170.9">19</text>
<text x="247.6" y="178.6">36</text>
<text x="252.2" y="179.9">LINE2</text>
<text x="252.2" y="174.8">RXP</text>
<text x="346.7" y="178.6">ROUT1</text>
<text x="355.9" y="177.3">20</text>
<text x="355.9" y="179.8">21</text>
<text x="247.6" y="183.6">39</text>
<text x="247.6" y="181.1">35</text>
<text x="252.2" y="185">MIC1</text>
<text x="252.2" y="182.4">LINE1</text>
<text x="347" y="181.1">LOUT1</text>
<text x="368.3" y="183.5">R3004</text>
<text x="225.1" y="186">C3016</text>
<text x="234" y="186.4">100N</text>
<text x="247.6" y="186.2">40</text>
<text x="252.2" y="187.5">MIC1N</text>
<text x="346.7" y="188.8">ROUT2</text>
<text x="347" y="191.3">LOUT2</text>
<text x="355.9" y="187.5">23</text>
<text x="355.9" y="190">24</text>
<text x="370.1" y="188.7">0R</text>
<text x="381.1" y="192">C3027</text>
<text x="397.3" y="190">1</text>
<text x="400.4" y="188.7">B3004</text>
<text x="403.6" y="186">PHILIPS RECEIVER 2403 252 28828</text>
<text x="407.9" y="190">4</text>
<text x="424" y="191.2">1</text>
<text x="225.3" y="193.9">C3017</text>
<text x="234" y="194.3">100N</text>
<text x="247.6" y="195.1">34</text>
<text x="252.2" y="196.4">ACOP</text>
<text x="381.7" y="195.8">47P</text>
<text x="397.3" y="195.1">2</text>
<text x="407.9" y="195.1">3</text>
<text x="424" y="193.8">2</text>
<text x="247.6" y="198.9">33</text>
<text x="252.2" y="200.2">ACIN</text>
<text x="276.4" y="203.7" transform="rotate(-90 276.4 203.7)">VXDOUT</text>
<text x="278.9" y="203.7" transform="rotate(-90 278.9 203.7)">VXCLK</text>
<text x="281.5" y="203.7" transform="rotate(-90 281.5 203.7)">VXFS</text>
<text x="284" y="203.7" transform="rotate(-90 284 203.7)">VXDIN</text>
<text x="291.6" y="203.7" transform="rotate(-90 291.6 203.7)">BCLK</text>
<text x="294.2" y="203.7" transform="rotate(-90 294.2 203.7)">LRC</text>
<text x="296.7" y="203.7" transform="rotate(-90 296.7 203.7)">DACDAT</text>
<text x="299.3" y="203.7" transform="rotate(-90 299.3 203.7)">ADCDAT</text>
<text x="305.6" y="203.7" transform="rotate(-90 305.6 203.7)">CSB/GPIO5</text>
<text x="308.1" y="203.7" transform="rotate(-90 308.1 203.7)">MODE/GPIO3</text>
<text x="310.7" y="203.7" transform="rotate(-90 310.7 203.7)">SCLK</text>
<text x="313.2" y="203.7" transform="rotate(-90 313.2 203.7)">SDIN</text>
<text x="324.7" y="203.7" transform="rotate(-90 324.7 203.7)">MCLK</text>
<text x="327.2" y="203.7" transform="rotate(-90 327.2 203.7)">PCMCLK</text>
<text x="333.5" y="203.7" transform="rotate(-90 333.5 203.7)">GPIO4</text>
<text x="336.1" y="203.7" transform="rotate(-90 336.1 203.7)">GP2/CLK2</text>
<text x="338.6" y="203.7" transform="rotate(-90 338.6 203.7)">GP1/CLK1</text>
<text x="365.5" y="199.2">R3005</text>
<text x="395.7" y="198.7">EXC240CB102U</text>
<text x="424.7" y="198.4">REC4301</text>
<text x="251.5" y="207.1">WM8753L</text>
<text x="275.1" y="207.2" transform="rotate(-90 275.1 207.2)">1</text>
<text x="277.6" y="207.2" transform="rotate(-90 277.6 207.2)">2</text>
<text x="280.2" y="207.2" transform="rotate(-90 280.2 207.2)">3</text>
<text x="282.7" y="208.4" transform="rotate(-90 282.7 208.4)">48</text>
<text x="290.3" y="207.2" transform="rotate(-90 290.3 207.2)">5</text>
<text x="292.9" y="207.2" transform="rotate(-90 292.9 207.2)">4</text>
<text x="295.4" y="207.2" transform="rotate(-90 295.4 207.2)">7</text>
<text x="297.9" y="207.2" transform="rotate(-90 297.9 207.2)">6</text>
<text x="304.3" y="208.4" transform="rotate(-90 304.3 208.4)">45</text>
<text x="306.8" y="208.4" transform="rotate(-90 306.8 208.4)">44</text>
<text x="309.4" y="208.4" transform="rotate(-90 309.4 208.4)">47</text>
<text x="311.9" y="208.4" transform="rotate(-90 311.9 208.4)">46</text>
<text x="323.3" y="207.2" transform="rotate(-90 323.3 207.2)">8</text>
<text x="325.9" y="208.4" transform="rotate(-90 325.9 208.4)">12</text>
<text x="332.2" y="208.4" transform="rotate(-90 332.2 208.4)">43</text>
<text x="334.8" y="208.4" transform="rotate(-90 334.8 208.4)">13</text>
<text x="337.3" y="208.4" transform="rotate(-90 337.3 208.4)">14</text>
<text x="366.8" y="204.2">0R</text>
<text x="381.1" y="209.7">C3028</text>
<text x="392.6" y="209.2">C3029</text>
<text x="381.6" y="213.8">47P</text>
<text x="393" y="213.7">47P</text>
<text x="404.3" y="215.5">D3001</text>
<text x="421.3" y="215.9">D3002</text>
<text x="298.7" y="221.3">R3010</text>
<text x="392.3" y="218.7">KEV040209151A KARMAXKEV040209151A KARMAX</text>
<text x="301.8" y="224">0R</text>
<text x="332" y="229.2">R3001</text>
<text x="345.5" y="229.6">0R</text>
<text x="264.2" y="266.2">B3001</text>
<text x="339.2" y="266.4">B3002</text>
<text x="259.7" y="270.6">KLB0603K601SA</text>
<text x="333.9" y="270.6">KLB0603K601SA</text>
<text x="241.6" y="278.1">C3001</text>
<text x="257.3" y="278.1">C3002</text>
<text x="289.8" y="278.1">C3005</text>
<text x="312.7" y="278.1">C3003</text>
<text x="329.2" y="278.1">C3004</text>
<text x="241.7" y="282.1">10U</text>
<text x="257.3" y="282.5">100N</text>
<text x="289.9" y="282.3">10U</text>
<text x="312.7" y="282.3">100N</text>
<text x="329.6" y="282.5">10U</text>
<text x="537.2" y="400">LICENSE</text>
<text x="548.4" y="400">Creative Commons Attribution Share-Alike 3.0</text>
<text x="537.1" y="407.5">TITLE</text>
<text x="537.1" y="403.7">MODEL</text>
<text x="561.3" y="407.4">AUDIO CODEC</text>
<text x="565.2" y="403.9">GTA02</text>
<text x="537.1" y="411.3">NUMBER</text>
<text x="565.2" y="411.5">A7</text>
<text x="537.1" y="415.1">DWG.</text>
<text x="549.7" y="416.1">Allen Chang</text>
<text x="565.2" y="417.1">DATE</text>
<text x="565.3" y="414.6">SHEET</text>
<text x="576.6" y="417.3">2008/07/25</text>
<text x="581.9" y="414.5">6</text>
</g>
</svg>
